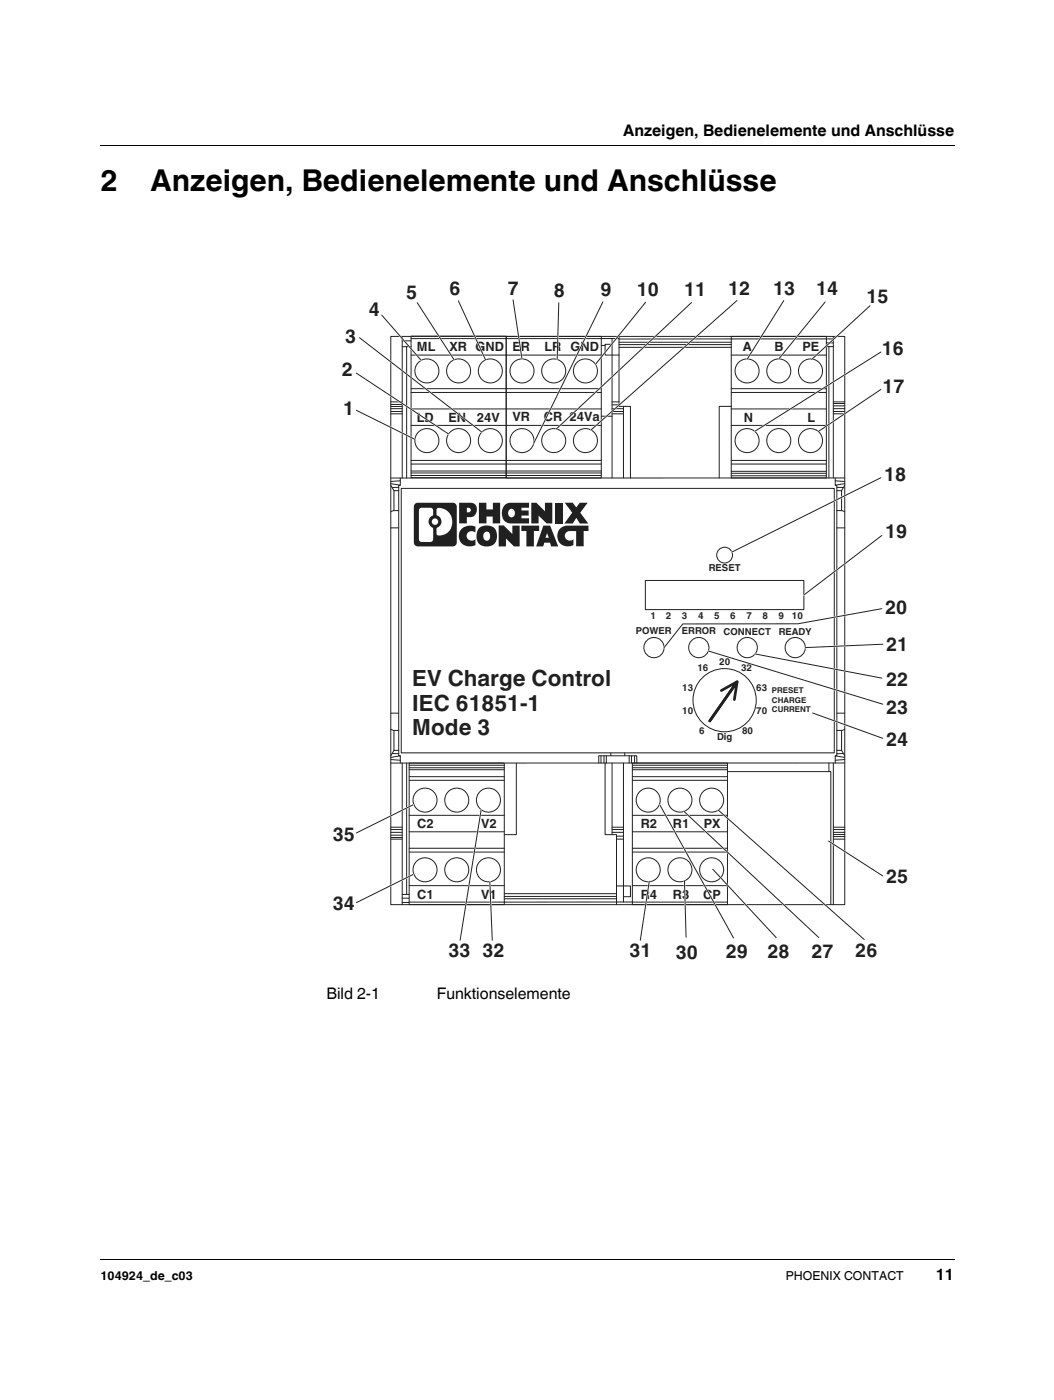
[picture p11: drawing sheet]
<svg xmlns="http://www.w3.org/2000/svg" width="210mm" height="279mm" viewBox="0 0 210 279" stroke-linecap="round" stroke-linejoin="round" font-family="sans-serif">
<path d="M19.9 29l.1 .1zM19.9 251l.1 .1z" fill="#000"/>
<path d="M20 29h170.1M20 251h170.1" fill="none" stroke="#000" stroke-width=".2"/>
<path d="M65 47.1h116.8v148.8h-116.8z" fill="#fff"/>
<g fill="none" stroke="#231f20" stroke-width=".2">
<path d="M77.8 67.1h90.4v113.2h-90.4zM80.1 67v28.3M80.1 67.9h1.8M81 69.1v26.2M81.9 67h18.9v28.2h-18.9zM81.9 69.1h-1.8M100.8 67.1h18.9v28.2h-18.9zM119.7 68.9h.8M119.7 70.8h-37.8M119.7 77.5h-37.8M119.7 78.2h-37.8M119.7 67.5h-37.8"/>
<path d="M119.8 67.5h3.5M121.9 68.6h-1.4v2.2h2.8M121.9 67.5v27.8M123.3 68.7h22.3M123.3 69.2h22.3M123.3 68.2h22.3M123.3 67v14h2.3v14.3M145.6 67.1h19v28.2h-19zM145.6 70.8h19M145.6 77.5h19M145.6 78.2h19M164.6 69.1h1.4"/>
<path d="M164.6 68.3h1.4M165.1 69.1v26.2M166 67.6h-42.7M166 67v28.3M77.8 82.5h2.3M77.8 80.1h2.3M77.8 82h2.3M77.8 81.5h2.3M77.8 80.6h2.3M77.8 81h2.3M77.8 96.4l1.9 .3M77.8 96.7l.7 1.1"/>
<path d="M79.4 97.8h-.9v4M79.4 97.1l-1.3 .1M79.7 95.3v1.4h-.3v53.9h.3v1.5M79.7 95.8l-1.9 .2M79.9 97.3h86.2v52.8h-86.2zM81.9 91.8h37.8M81.9 94.3h37.8M81.9 81.5h37.8M81.9 92.5h37.8M81.9 93.9h37.8M81.9 94.8h37.8M119.7 84.8h-37.8"/>
<path d="M119.7 83h2.2M121.9 82h2.3M121.9 82.5h2.3M121.9 81.5h2.3M121.9 80.1h1.4M121.9 80.7h1.4M124.2 81v14.3M145.6 81h-2.4v14.3M145.6 84.8h19M145.6 81.5h19M145.6 93.9h19M145.6 92.5h19"/>
<path d="M145.6 94.8h19M145.6 91.8h19M145.6 94.3h19M166 82.5h2.2M166 80.1h2.2M166 80.4h2.2M166 82h2.2M166 81.5h2.2M166 80.9h2.2M166.3 95.3v1.4h.4v53.9h-.4v1.5M166.3 95.8l1.9 .2M166.7 97.8h.9v4"/>
<path d="M166.7 97.1l1.2 .1M168.2 95.3h-90.4M168.2 96.7l-.6 1.1M168.2 96.4l-1.9 .3M77.8 105.2h1.6M79.4 101.8a2.01 2.01 0 0 0-1.6 .2M128.5 115.7h31.6v5.8h-31.6zM166.7 101.8a2.01 2.01 0 0 1 1.5 .2M166.7 105.2h1.5M77.8 145.3a2.01 2.01 0 0 0 1.6 .3M77.8 142.1h1.6M77.8 151.4l1.9 .1"/>
<path d="M78.1 150.2h1.3M78.5 145.6v4h.9M78.5 149.6l-.7 1M79.7 150.6l-1.9 .4M80.1 152.1v28.2M81 152.1v26.2M81.5 152.5h18.9M81.5 155.5h18.9M81.5 153h18.9M81.5 153.4h18.9M81.5 154.8h18.9M81.5 152.1h18.9v28.2h-18.9z"/>
<path d="M102.8 152.1v14.3h-2.4M119.7 150.6v1.5M120.3 150.6v1.5M120.5 152.1v14.3h2.3v13.9M120.8 150.6v1.5M121.6 150.1v.5M121.9 152.1v14.3M124.2 152.1v27.7M124.4 150.1v.5M125.3 150.6v1.5M125.8 150.6v1.5M125.9 155.5h19"/>
<path d="M125.9 153h19M125.9 152.1h19v28.2h-19zM125.9 153.4h19M125.9 154.8h19M125.9 152.5h19M126.4 150.6v1.5M126.8 152.1v-1.5h-7.6v1.5M144.9 153.8h20.6v26.5M165.1 152.1v1.7M166 152.1v28.2M166.3 150.6l1.9 .4M166.7 142.2h1.5"/>
<path d="M167.6 145.6v4h-.9M167.6 149.6l.6 1M167.9 150.2h-1.2M168.2 145.3a2.01 2.01 0 0 1-1.5 .3M168.2 151.4l-1.9 .1M168.2 152.1h-90.4M77.8 164.9h2.3M77.8 167.3h2.3M77.8 166.9h2.3M77.8 165.3h2.3M77.8 165.9h2.3M77.8 166.5h2.3"/>
<path d="M80.1 179.9h1.4M80.1 178.3h1.4M80.1 179h1.4M81.5 176.5h18.9M81.5 169.8h18.9M81.5 169.1h18.9M81.5 162.5h18.9M81.5 165.8h18.9M100.4 178.1h22.4M100.4 179.1h22.4M100.4 178.7h22.4M121.9 165.3h2.3"/>
<path d="M121.9 164.9h2.3M121.9 165.9h2.3M122.8 176.6h2.8v2.1h-1.4M122.8 167.3h1.4M122.8 166.7h1.4M125.9 179.8h-44.4M125.9 176.5h19M125.9 179.8h19M125.9 169.8h19M125.9 169.1h19M125.9 162.5h19M125.9 165.8h19"/>
<path d="M166 164.9h2.2M166 167.3h2.2M166 165.9h2.2M166 166.7h2.2M166 166.3h2.2M168.2 165.3h-2.2"/>
<circle cx="85" cy="73.9" r="2.39"/>
<circle cx="91.3" cy="73.9" r="2.39"/>
<circle cx="97.6" cy="73.9" r="2.39"/>
<circle cx="104" cy="73.9" r="2.39"/>
<circle cx="110.3" cy="73.9" r="2.39"/>
<circle cx="116.6" cy="73.9" r="2.39"/>
<circle cx="148.8" cy="73.9" r="2.39"/>
<circle cx="155.1" cy="73.9" r="2.39"/>
<circle cx="161.4" cy="73.9" r="2.39"/>
<circle cx="85" cy="87.8" r="2.39"/>
<circle cx="91.3" cy="87.8" r="2.39"/>
<circle cx="97.6" cy="87.8" r="2.39"/>
<circle cx="104" cy="87.8" r="2.39"/>
<circle cx="110.3" cy="87.8" r="2.39"/>
<circle cx="116.6" cy="87.8" r="2.39"/>
<circle cx="148.8" cy="87.8" r="2.39"/>
<circle cx="155.1" cy="87.8" r="2.39"/>
<circle cx="161.4" cy="87.8" r="2.39"/>
<circle cx="144.3" cy="110.6" r="1.57"/>
<circle cx="130.2" cy="129.1" r="2.02"/>
<circle cx="139.2" cy="129.1" r="2.02"/>
<circle cx="144.3" cy="139.6" r="6.3"/>
<circle cx="148.8" cy="129.1" r="2.02"/>
<circle cx="158.4" cy="129.1" r="2.02"/>
<circle cx="84.6" cy="159.5" r="2.39"/>
<circle cx="91" cy="159.5" r="2.39"/>
<circle cx="97.3" cy="159.5" r="2.39"/>
<circle cx="129.1" cy="159.5" r="2.39"/>
<circle cx="135.4" cy="159.5" r="2.39"/>
<circle cx="141.7" cy="159.5" r="2.39"/>
<circle cx="84.6" cy="173.4" r="2.39"/>
<circle cx="91" cy="173.4" r="2.39"/>
<circle cx="97.3" cy="173.4" r="2.39"/>
<circle cx="129.1" cy="173.4" r="2.39"/>
<circle cx="135.4" cy="173.4" r="2.39"/>
<circle cx="141.7" cy="173.4" r="2.39"/>
</g>
<g fill="#231f20">
<path d="M83.7 101.3l-.3 .4 .1 6.1a1.36 1.36 0 0 0 1.3 .2 1.07 1.07 0 0 0 1.5-.5v-1.5a.9 .9 0 0 0-.6-1.2 1.4 1.4 0 0 1 .6-2.2v-.6a.6 .6 0 0 0-.6-.8zM86 104a.65 .65 0 0 1 1.3 0 .65 .65 0 0 1-1.3 0zM87.1 101.3l-.2 .3v.9a1.84 1.84 0 0 1 1 1.7l-.2 .5-.4 .3a.72 .72 0 0 0-.4 1.1l.1 .5a2.31 2.31 0 0 0 2.9-1.5 2.73 2.73 0 0 0-2.8-3.8zM82.6 100.4l-.2 .6v7.1a.78 .78 0 0 0 .8 .8h7a.78 .78 0 0 0 .8-.8v-7.1a.78 .78 0 0 0-.8-.8h-7z" fill-rule="evenodd"/>
<path d="M93 101.2h.3a.46 .46 0 0 1 .5 .5 .46 .46 0 0 1-.5 .4h-.3zM91.4 100.2h2.3a1.45 1.45 0 0 1 1.3 1.4 1.45 1.45 0 0 1-1.3 1.5h-.7v1.2h-1.6z" fill-rule="evenodd"/>
<path d="M95.4 100.2h1.5v1.3h1.3v-1.3h1.4v4.1h-1.5v-1.3h-1.2v1.3h-1.5z" fill-rule="evenodd"/>
<path d="M100.5 100.7l.5-.4 .6-.1h3.8v1h-1.6v.6h1.5v1h-1.5v.5h1.6v1h-1.9a4.8 4.8 0 0 1-2.6-.2 2.35 2.35 0 0 1-.4-3.4zM101.4 101.7a.78 .78 0 0 1 1.1 .1 .78 .78 0 0 1-.2 1.1 .78 .78 0 0 1-1-.1 .78 .78 0 0 1 .1-1.1z" fill-rule="evenodd"/>
<path d="M105.8 100.2h1l1.7 1.7v-1.7h1.5v4.1h-1.1l-1.6-1.5v1.5h-1.5z" fill-rule="evenodd"/>
<path d="M112.5 100.2h1.6l.7 .9 .7-.9h1.5l-1.4 2 1.5 2.1h-1.6l-.7-1.1-.7 1.1h-1.7l1.6-2.1z" fill-rule="evenodd"/>
<path d="M103.8 104.8h3.6v1h-1.1v3.1h-1.5v-3.1h-1z" fill-rule="evenodd"/>
<path d="M99.3 104.7h1l1.7 1.7v-1.6h1.5v4.1h-1.1l-1.6-1.6v1.6h-1.5z" fill-rule="evenodd"/>
<path d="M96.5 106.2a.91 .91 0 0 0-.2 1 .91 .91 0 0 0 .9 .5 1.02 1.02 0 0 0-.2-1.7zM94.8 106.8a2.15 2.15 0 0 0 4.3 0 2.15 2.15 0 0 0-4.3 0z" fill-rule="evenodd"/>
<path d="M108.2 104.8h1.4l1.6 4.1h-1.4l-.3-.7h-1.1l-.2 .7h-1.4zM109 106.3l-.4 .9h.7z" fill-rule="evenodd"/>
<path d="M111.6 105.3a4.6 4.6 0 0 1 3.2-.5h2.4v1h-1v3.1h-1.5v-3a2.53 2.53 0 0 0-1.9 .2 .97 .97 0 0 0 0 1.4 .97 .97 0 0 0 1.4-.1v1.2a2.12 2.12 0 0 1-2.8-.5 2.12 2.12 0 0 1 .2-2.8z" fill-rule="evenodd"/>
<path d="M92 105.3l.9-.4 1.4-.1 .4 .2v1.2a1 1 0 0 0-1.5-.1 1 1 0 0 0 0 1.4 1 1 0 0 0 1.5-.1v1.2a2.14 2.14 0 0 1-2.8-.4 2.14 2.14 0 0 1 .1-2.9z" fill-rule="evenodd"/>
</g>
<path d="M110.5 100.2h1.5v4.1h-1.5z" fill="#231f20"/>
<path d="M143.7 137.6l3.1-1.7-5.5 7.8 5.5-7.8-.6 3.5" fill="none" stroke="#231f20" stroke-width=".54"/>
<g fill="none" stroke="#fff" stroke-width=".36">
<path d="M91.3 60l5.4 11.7M102.2 59.8l1.8 11.7M146.8 59.9l-29.1 25.8M71 74.4l18.3 12.1M71.6 67.3l24.4 18.8M76 62.8l7.9 9M83.1 60.3l7.3 11.4M111.3 60.4l-.3 11.2M120.1 60.2l-13.8 28.2M128.6 60.2l-10 12.4M137.7 60.3l-26.9 25.2M155.9 60.2l-7.1 11.4"/>
<path d="M164.3 60.2l-9.2 11.3M173.3 60.9l-11.7 10.8M175.4 77.6l-12.4 8.4M175.4 70.2l-25.1 15.8M71 81.8l11.6 5.8M175.4 95.2l-29.6 14.8M175.6 106.7l-15.5 11.9M141.1 129.8l34.7 10.6M150.4 130.3l25.2 4.9M175.6 121.3l-16.7 3-22.9 .1-3.7 4.7M175.8 128.4l-15.4 .7M161.8 142.1l14 5.1"/>
<path d="M82.3 160.4l-11.3 5.6M82.3 174.3l-11.3 5.6M95.8 161.4l-4.2 26M97.5 175.7l.5 11.7M129.3 175.6l-1.8 11.8M131.4 160.5l14.7 26.5M136.2 161.7l26.9 25.2M136.3 175.5l.3 11.3M141.9 173.2l12.7 13.7M143 161.5l29.1 25.8M165 167.6l10.8 7"/>
</g>
<g fill="none" stroke="#231f20" stroke-width=".2">
<path d="M91.3 60l5.4 11.7M102.2 59.8l1.8 11.7M146.8 59.9l-29.1 25.8M156.1 59.9l-7.3 11.7M71 74.4l18.3 12.1M71.6 67.3l24.4 18.8M76 62.8l7.9 9M83.1 60.3l7.3 11.4M111.3 60.4l-.3 11.2M120.1 60.2l-13.8 28.2M128.6 60.2l-10 12.4M137.7 60.3l-26.9 25.2"/>
<path d="M164.3 60.2l-9.2 11.3M173.3 60.9l-11.7 10.8M175.4 77.6l-12.4 8.4M175.4 70.2l-25.1 15.8M71 81.8l11.6 5.8M175.4 95.2l-29.6 14.8M175.6 106.7l-15.5 11.9M141.1 129.8l34.7 10.6M150.4 130.3l25.2 4.9M175.6 121.3l-16.7 3-22.9 .1-3.7 4.7M175.8 128.4l-15.4 .7M161.8 142.1l14 5.1"/>
<path d="M82.3 160.4l-11.3 5.6M82.3 174.3l-11.3 5.6M95.8 161.4l-4.2 26M97.5 175.7l.5 11.7M129.3 175.6l-1.8 11.8M131.4 160.5l14.7 26.5M136.2 161.7l26.9 25.2M136.3 175.5l.3 11.3M141.9 173.2l12.7 13.7M143 161.5l29.1 25.8M165 167.6l10.8 7"/>
</g>
<g font-size="6">
<text x="20" y="38">2</text>
<text x="30" y="38">Anzeigen, Bedienelemente und Anschlüsse</text>
</g>
<g font-size="4.4" fill="#231f20">
<text x="82.1" y="136.8">EV Charge Control</text>
<text x="82.1" y="141.6">IEC 61851-1</text>
<text x="82.1" y="146.4">Mode 3</text>
</g>
<g font-size="3.8" fill="#231f20">
<text x="80.9" y="59.6">5</text>
<text x="89.5" y="58.8">6</text>
<text x="101.1" y="58.8">7</text>
<text x="110.3" y="59.2">8</text>
<text x="119.6" y="58.9">9</text>
<text x="126.8" y="58.9">10</text>
<text x="136.3" y="58.9">11</text>
<text x="145" y="58.8">12</text>
<text x="154" y="58.8">13</text>
<text x="162.5" y="58.8">14</text>
<text x="73.4" y="62.9">4</text>
<text x="172.6" y="60.3">15</text>
<text x="68.8" y="68.4">3</text>
<text x="175.6" y="70.8">16</text>
<text x="68.1" y="75">2</text>
<text x="68.4" y="82.6">1</text>
<text x="175.7" y="78.3">17</text>
<text x="176.1" y="95.8">18</text>
<text x="176.3" y="107.3">19</text>
<text x="176.3" y="122.3">20</text>
<text x="176.5" y="129.7">21</text>
<text x="176.5" y="136.8">22</text>
<text x="176.5" y="142.4">23</text>
<text x="176.5" y="148.6">24</text>
<text x="66.3" y="167.6">35</text>
<text x="176.5" y="176.1">25</text>
<text x="66.3" y="181.4">34</text>
<text x="89.3" y="190.8">33</text>
<text x="96.1" y="190.8">32</text>
<text x="125.4" y="190.8">31</text>
<text x="134.6" y="191.1">30</text>
<text x="144.5" y="190.9">29</text>
<text x="152.9" y="190.9">28</text>
<text x="161.6" y="190.9">27</text>
<text x="170.3" y="190.8">26</text>
</g>
<g font-size="3.2">
<text x="124.1" y="27">Anzeigen, Bedienelemente und Anschlüsse</text>
<text x="65" y="199.1">Bild 2-1</text>
<text x="87" y="199.1">Funktionselemente</text>
<text x="186.4" y="255.2">11</text>
</g>
<g font-size="2.5" fill="#231f20">
<text x="83" y="70">ML</text>
<text x="89.5" y="70">XR GND</text>
<text x="102.1" y="70">ER</text>
<text x="108.5" y="70">LR</text>
<text x="113.6" y="70">GND</text>
<text x="147.9" y="70">A</text>
<text x="154.3" y="70">B</text>
<text x="159.8" y="70">PE</text>
<text x="102.1" y="84">VR</text>
<text x="108.3" y="84">CR 24Va</text>
<text x="83" y="84">LD</text>
<text x="89.3" y="84">EN</text>
<text x="95" y="84">24V</text>
<text x="148.1" y="84.1">N</text>
<text x="160.8" y="84.1">L</text>
<text x="83.1" y="165.1">C2</text>
<text x="95.8" y="165.1">V2</text>
<text x="127.6" y="165.1">R2</text>
<text x="134" y="165.1">R1</text>
<text x="140.1" y="165.1">PX</text>
<text x="83.1" y="179.2">C1</text>
<text x="95.8" y="179.1">V1</text>
<text x="127.6" y="179.1">R4</text>
<text x="134" y="179.1">R3</text>
<text x="140.1" y="179.1">CP</text>
</g>
<g font-size="2.5">
<text x="20" y="255.2">104924_de_c03</text>
<text x="156.5" y="255.2">PHOENIX CONTACT</text>
</g>
<g font-size="1.9" fill="#231f20">
<text x="141.2" y="113.9">RESET</text>
<text x="129.6" y="123.5">1</text>
<text x="132.6" y="123.5">2</text>
<text x="135.8" y="123.5">3</text>
<text x="139" y="123.4">4</text>
<text x="142.2" y="123.4">5</text>
<text x="145.4" y="123.4">6</text>
<text x="148.6" y="123.5">7</text>
<text x="151.8" y="123.5">8</text>
<text x="155" y="123.4">9</text>
<text x="157.7" y="123.4">10</text>
<text x="126.6" y="126.4">POWER</text>
<text x="135.8" y="126.5">ERROR</text>
<text x="144.1" y="126.5">CONNECT</text>
<text x="155.1" y="126.5">READY</text>
<text x="135.9" y="137.8">13</text>
<text x="138.9" y="133.8">16</text>
<text x="143.2" y="132.5">20</text>
<text x="147.6" y="133.8">32</text>
<text x="150.6" y="137.8">63</text>
<text x="135.9" y="142.3">10</text>
<text x="150.6" y="142.3">70</text>
<text x="139.3" y="146.2">6</text>
<text x="142.8" y="147.6">Dig</text>
<text x="147.8" y="146.2">80</text>
</g>
<g font-size="1.6" fill="#231f20">
<text x="153.7" y="138.2">PRESET</text>
<text x="153.7" y="140">CHARGE</text>
<text x="153.7" y="141.8">CURRENT</text>
</g>
</svg>
